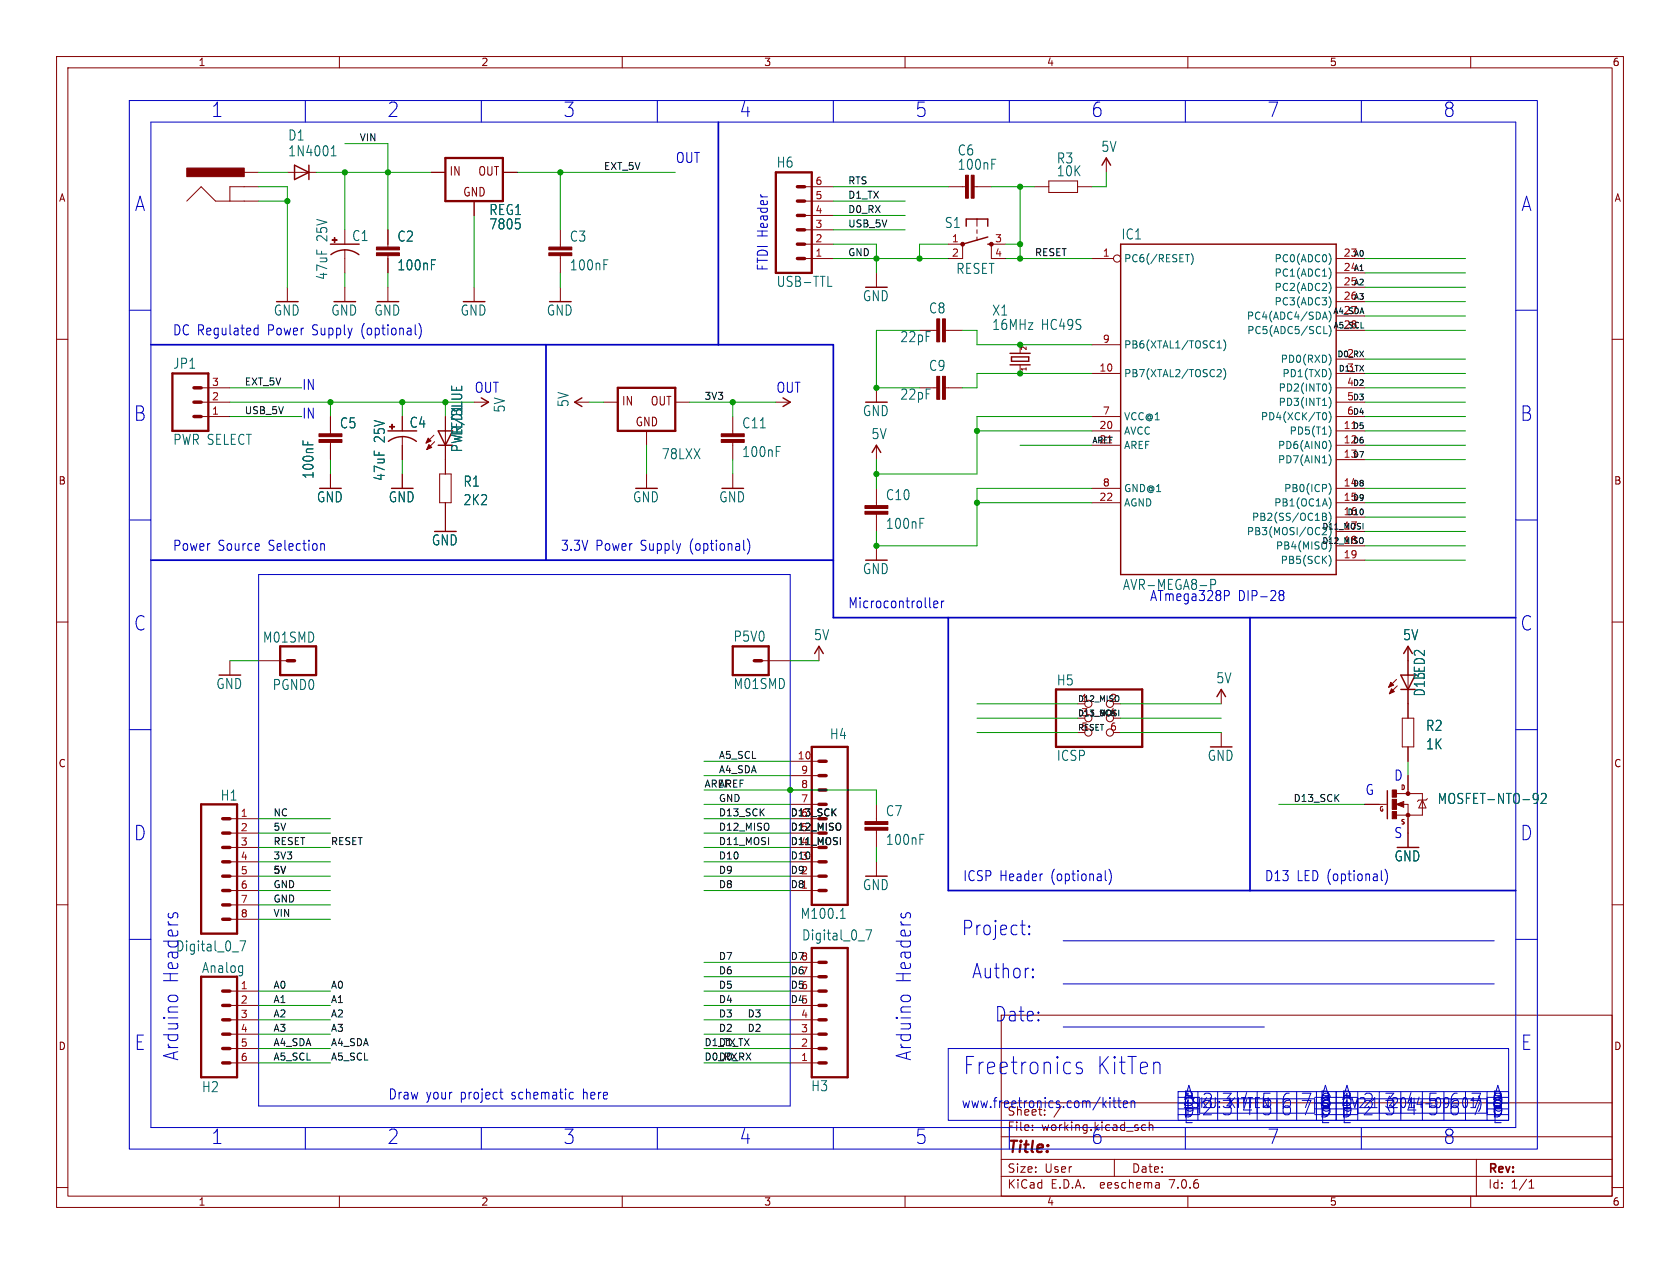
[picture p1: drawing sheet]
<svg xmlns="http://www.w3.org/2000/svg" width="297mm" height="224mm" viewBox="0 0 297 224" stroke-linecap="round" stroke-linejoin="round" font-family="sans-serif">
<g fill="none" stroke="#840000" stroke-width=".18">
<path d="M10 10h277v203.5h-277zM12 12h273v199.5h-273zM60 10v2M110 10v2M160 10v2M210 10v2M260 10v2M33 35.6l2.6-2.6 2.5 2.6h7.6M43.2 30.5h2.5M45.7 33h-5.1v2.6M50.8 30.5h5.1M76.2 30.5h2.5"/>
<path d="M83.8 35.6v2.5M88.9 30.5h2.5M142.2 38.1h5.1M142.2 35.6h5.1M142.2 33h5.1M167.6 33h3.1M172.2 33h3.1M172.7 38.7v1.3M182.9 33h2.5M185.4 32h5.1v2h-5.1zM190.5 33h2.5M195.6 27.9v2.6"/>
<path d="M10 60h2M50.8 50.8v2.5M61 40.6v2.6M61 44.2v4.1M61 50.8v2.5M68.6 40.6v3.1M68.6 45.2v3.1M68.6 50.8v2.5M83.8 50.8v2.5M99.1 40.6v3.1M99.1 45.2v3.1M99.1 50.8v2.5"/>
<path d="M142.2 45.7h5.1M142.2 43.2h5.1M142.2 40.6h5.1M154.9 48.3v2.5M162.6 58.4h3M167.1 58.4h3.1M167.6 43.2h2.6v2.5h-2.6M172.7 40.6v.7M172.7 41.9v.6M177.8 43.2h-2.5v2.5h2.5M193 45.7h3.8M236.2 58.4h5.1"/>
<path d="M236.2 45.7h5.1M236.2 48.3h5.1M236.2 50.8h5.1M236.2 53.3h5.1M236.2 55.9h5.1M285 60h2M35.6 68.6h5M35.6 73.7h5M35.6 71.1h5M58.4 73.7v3M58.4 78.2v3.1M71.1 73.7v2.5"/>
<path d="M71.1 77.2v4.1M76.7 77l-1.4 1.4M76.8 78.1l-1.4 1.4M78.7 73.7v10.1M83.8 71.1h2.6M101.6 71.1h2.5M106.7 71.1h2.5M114.3 76.2v2.5M119.4 71.1h2.5M129.5 73.7v3M129.5 78.2v3.1M137.2 71.1h2.5"/>
<path d="M154.9 68.6v2.5M154.9 78.7v2.6M162.6 68.6h3M167.1 68.6h3.1M180.3 66h.1M180.3 61h.1M180.3 61v1.5M180.3 64.5v1.5M193 73.7h5.1M193 66h5.1M193 76.2h5.1M193 78.7h5.1"/>
<path d="M193 61h5.1M236.2 68.6h5.1M236.2 73.7h5.1M236.2 71.1h5.1M236.2 66h5.1M236.2 76.2h5.1M236.2 78.7h5.1M236.2 63.5h5.1M58.4 83.8v2.6M71.1 83.8v2.6M77.7 83.8h2.1v5.1h-2.1zM78.7 88.9v5.1"/>
<path d="M114.3 83.8v2.6M129.5 83.8v2.6M154.9 86.4v3M154.9 90.9v3.1M154.9 96.5v2.6M193 86.4h5.1M193 88.9h5.1M236.2 81.3h5.1M236.2 86.4h5.1M236.2 88.9h5.1M236.2 91.4h5.1M236.2 94h5.1"/>
<path d="M236.2 96.5h5.1M236.2 99.1h5.1M10 110h2M40.6 116.8v2.6M45.7 116.8h5.1M134.6 116.8h5.1M144.8 114.3v2.5M248.9 114.3v12.7M285 110h2M139.7 134.6h5.1M139.7 139.7h5.1M139.7 137.2h5.1"/>
<path d="M196.8 124.5h1.3M196.8 127h1.3M196.8 129.5h1.3M215.9 121.9v2.6M215.9 129.5v2.6M246.9 120.1l-1.4 1.4M247 121.3l-1.4 1.4M247.9 127h2v5.1h-2zM248.9 132.1v2.5M248.9 137.2v3.1M10 160h2M40.6 144.8h5.1"/>
<path d="M40.6 147.3h5.1M40.6 149.9h5.1M40.6 152.4h5.1M40.6 154.9h5.1M40.6 157.5h5.1M139.7 144.8h5.1M139.7 147.3h5.1M139.7 149.9h5.1M139.7 152.4h5.1M139.7 154.9h5.1M139.7 157.5h5.1M139.7 142.2h5.1"/>
<path d="M154.9 142.2v3.1M154.9 146.8v3.1M154.9 152.4v2.5M241.3 142.2h3.8M246.9 142.2l1.3-.5v1zM246.9 140.3h4.6v3.8h-4.6M248 142.2h.9v7.7M251.5 141.5l.6 1.4h-1.3zM252.3 141.2l-.2 .3h-1.3l-.2 .2M285 160h2M40.6 175.3h5.1M40.6 177.8h5.1"/>
<path d="M40.6 160h5.1M40.6 162.6h5.1M139.7 175.3h5.1M139.7 177.8h5.1M139.7 172.7h5.1M139.7 170.2h5.1M177 179.5h108v32h-108zM40.6 180.3h5.1M40.6 182.9h5.1M40.6 185.4h5.1M40.6 188h5.1M139.7 180.3h5.1"/>
<path d="M139.7 182.9h5.1M139.7 185.4h5.1M139.7 188h5.1M177 195h108M182.5 199.8v.1M182.5 199v.1M184.7 197.1v.1M187.6 195.6l-1.3 2M202.5 199l-.4-.1-.3 .3v.4l.2 .2h.5M203.2 199l.2-.1 .3 .1 .1 .9M203.2 198.4v1.5M10 210h2"/>
<path d="M60 211.5v2M110 211.5v2M160 211.5v2M177 208h108M177 205h108M177 201h108M197 205v3M204.9 209.2l.1 .9M205 210l-.2 .1M205 209.5h-.2M210 211.5v2M260 211.5v2"/>
<path d="M261 205v6.5M270.3 210.1h.9M270.3 209l.4-.4v1.5M285 210h2"/>
<circle cx="197.5" cy="45.7" r=".63"/>
<circle cx="192.4" cy="124.5" r=".63"/>
<circle cx="192.4" cy="127" r=".63"/>
<circle cx="192.4" cy="129.5" r=".63"/>
<circle cx="196.2" cy="129.5" r=".63"/>
<circle cx="196.2" cy="127" r=".63"/>
<circle cx="196.2" cy="124.5" r=".63"/>
</g>
<path d="M78.7 27.9h10.2v7.7h-10.2zM137.2 30.5h6.3v17.8h-6.3zM30.5 66h6.3v10.2h-6.3zM109.2 68.6h10.2v7.6h-10.2zM49.5 114.3h6.4v5.1h-6.4zM129.5 114.3h6.4v5.1h-6.4zM143.5 132.1h6.4v27.9h-6.4zM186.7 121.9h15.2v10.2h-15.2zM35.6 142.2h6.3v22.9h-6.3zM35.6 172.7h6.3v17.8h-6.3zM143.5 167.6h6.4v22.9h-6.4z" fill="none" stroke="#840000" stroke-width=".41"/>
<g fill="none" stroke="#006464" stroke-width=".18">
<path d="M58.6 27.6h.8M58.6 26.3l.4-.5v1.8M91.8 39.5l.2 .2-.2 .7M175.3 28.2h.8M76.3 45.9h.7M106.8 45.9h.7M146.4 50.6h.7M209.6 45h.7M210.6 44.8a1.46 1.46 0 0 1 0 2M233.9 56.1h.6M234 59h.6M234.2 55.2l.4 1.3"/>
<path d="M234.9 57.5l.3 .4M235 44.9a1.49 1.49 0 0 1 0 1.8M235 47.4a1.49 1.49 0 0 1 0 1.9M235 50a1.49 1.49 0 0 1 0 1.8M235 52.5a1.49 1.49 0 0 1 0 1.8M235 55.1l.1 .2M235.3 56.1l-.4 .8M235.3 58.6l-.4 .9M53.6 77.9v.8M79.9 68.3v.7M81.6 68.3v.7M137.2 79h.8"/>
<path d="M215.2 61.5h.7M215.4 65.3l.4 .1 .1 .3-.8 .9h.8M215.4 60.5l.1-.2v1.2M216.3 65.2a1.46 1.46 0 0 1 0 1.9M216.3 60.1a1.46 1.46 0 0 1 0 1.9M234.1 73a.68 .68 0 0 1 .4 .6 .68 .68 0 0 1-.4 .6M234.9 70.2a1.46 1.46 0 0 1 0 2M234.9 72.8a1.46 1.46 0 0 1 0 1.9M235 75.4a1.49 1.49 0 0 1 0 1.8M235 67.8a1.47 1.47 0 0 1-.1 1.8M235 77.9a1.47 1.47 0 0 1-.1 1.9M235.1 62.9l.2 .6-.2 .8"/>
<path d="M235.2 65.7v.9M162.6 91.7h.8M233.8 90.7l.6 .2 .1 .2-.3 .3M233.8 91.4h.4M234.2 91.4l.3 .2v.3l-.7 .1M234.5 93.8l-.8 .8h.8M234.9 80.4a1.46 1.46 0 0 1 0 1.9M234.9 85.5a1.46 1.46 0 0 1 0 1.9M234.9 88a1.46 1.46 0 0 1 0 2M234.9 90.6a1.48 1.48 0 0 1 .2 1.7M235 98.2a1.47 1.47 0 0 1-.1 1.9M235.3 94.2l-.2 .6"/>
<path d="M235.3 96.7l-.3 .8M214.1 103.4h.5l.2-.2 .1-.4-.1-.3h-.7v1.7M162.6 147.5h.8M271.8 140.4v.1a1.72 1.72 0 0 1-.1 1.4M271.9 141.1l-.1 .2M272.5 140.5l.2-.2h.4l.2 .2v.3v.3l-.9 1h.9M42.4 166.4h1l-.6 1.8M148.6 162.4h.8M148.9 160.9l.1-.3v1.8M153.1 164.4h1l-.7 1.8"/>
</g>
<g fill="none" stroke="#840000" stroke-width=".25">
<path d="M52.1 29.2l2.5 1.3-2.5 1.2zM54.6 29.2v2.5M194.8 29.2l.8-1.3 .7 1.3M58.4 43.2h5.1M58.5 45a4.1 4.1 0 0 1 4.9 0M170.8 40v-1.3h3.8v1.3M174.6 41.9l-4.4 1.3M174.6 43.2h.7M198.1 43.2h38.1v58.4h-38.1zM68.6 76.2h5.1M68.7 78.1a4.1 4.1 0 0 1 4.9 0M77.5 78.7h2.5"/>
<path d="M77.5 76.2h2.5l-1.3 2.5zM85.1 70.4l1.3 .7-1.3 .8M102.9 70.4l-1.3 .7 1.3 .8M138.4 70.4l1.3 .7-1.3 .8M178.6 64.5h3.5M178.6 62.5h3.5M178.8 63.1h3.1v.8h-3.1zM154.2 80l.7-1.3 .8 1.3M144 115.6l.8-1.3 .7 1.3M247.6 119.4h2.6l-1.3 2.5zM248.2 115.6l.7-1.3 .8 1.3M215.1 123.2l.8-1.3 .8 1.3"/>
<path d="M245.3 139.8v5M247.6 121.9h2.6"/>
</g>
<g fill="#840000" stroke="#840000" stroke-width=".18">
<path d="M97 44.7h4.1v.5h-4.1z"/>
<path d="M97 43.7h4.1v.5h-4.1z"/>
<path d="M66.5 44.7h4.1v.5h-4.1z"/>
<path d="M66.5 43.7h4.1v.5h-4.1z"/>
<path d="M166.6 56.4h.5v4.1h-.5z"/>
<path d="M165.6 56.4h.5v4.1h-.5z"/>
<path d="M166.6 66.5h.5v4.1h-.5z"/>
<path d="M165.6 66.5h.5v4.1h-.5z"/>
<path d="M33 29.7h10.2v1.5h-10.2z"/>
<path d="M58.7 42.4h.9v.1h-.9z"/>
<path d="M59.1 42h.1v.9h-.1z"/>
<path d="M56.4 77.7h4.1v.5h-4.1z"/>
<path d="M56.4 76.7h4.1v.5h-4.1z"/>
<path d="M152.9 146.3h4.1v.5h-4.1z"/>
<path d="M152.9 145.3h4.1v.5h-4.1z"/>
<path d="M171.7 31h.5v4.1h-.5z"/>
<path d="M170.7 31h.5v4.1h-.5z"/>
<path d="M75.7 77.5l.5 .5-.9 .4z"/>
<path d="M75.8 78.6l.5 .5-.9 .4z"/>
<path d="M152.9 90.4h4.1v.5h-4.1z"/>
<path d="M152.9 89.4h4.1v.5h-4.1z"/>
<path d="M245.9 120.6l.5 .6-.9 .3z"/>
<path d="M246 121.8l.5 .5-.9 .4z"/>
<path d="M127.5 77.7h4.1v.5h-4.1z"/>
<path d="M127.5 76.7h4.1v.5h-4.1z"/>
<path d="M246.1 143.5h.8v1.3h-.8z"/>
<path d="M246.1 141.4h.8v1.7h-.8z"/>
<path d="M246.1 139.7h.8v1.3h-.8z"/>
<path d="M68.9 75.4h.9v.1h-.9z"/>
<path d="M69.2 75h.2v.9h-.2z"/>
<circle cx="170.2" cy="43.2" r=".33"/>
<circle cx="175.3" cy="43.2" r=".33"/>
<circle cx="248.9" cy="144.1" r=".33"/>
<circle cx="248.9" cy="140.3" r=".33"/>
</g>
<g fill="none" stroke="#840000" stroke-width=".61">
<path d="M141 38.1h1.2M141 35.6h1.2M141 33h1.2M141 45.7h1.2M141 43.2h1.2M141 40.6h1.2M34.3 73.7h1.3M34.3 71.1h1.3M34.3 68.6h1.3M50.8 116.8h1.3M133.3 116.8h1.3M144.8 139.7h1.2"/>
<path d="M144.8 137.2h1.2M144.8 134.6h1.2M39.4 144.8h1.2M39.4 147.3h1.2M39.4 149.9h1.2M39.4 152.4h1.2M39.4 154.9h1.2M39.4 157.5h1.2M144.8 152.4h1.2M144.8 154.9h1.2M144.8 157.5h1.2M144.8 142.2h1.2"/>
<path d="M39.4 175.3h1.2M39.4 177.8h1.2M39.4 160h1.2M39.4 162.6h1.2M144.8 175.3h1.2M144.8 177.8h1.2M144.8 172.7h1.2M144.8 170.2h1.2M39.4 180.3h1.2M39.4 182.9h1.2M39.4 185.4h1.2M39.4 188h1.2"/>
<path d="M144.8 180.3h1.2M144.8 182.9h1.2M144.8 185.4h1.2M144.8 188h1.2"/>
</g>
<path d="M248 142l-.9 .2 .9 .3v-.3h-.2" fill="none" stroke="#840000" stroke-width=".3"/>
<path d="M197.8 125.6v1M124.9 186.2a.63 .63 0 0 1 .7 .6 .63 .63 0 0 1-.7 .7zM126.6 186.3l-.1-.1a.66 .66 0 0 0-.5 .6 .66 .66 0 0 0 .5 .7l.1-.1" fill="none" stroke="#0f0f0f" stroke-width=".18"/>
<g fill="none" stroke="#0000c2" stroke-width=".18">
<path d="M22.9 17.8h248.9v185.4h-248.9zM54 17.8v3.8M85.1 17.8v3.8M116.2 17.8v3.8M147.3 17.8v3.8M178.4 17.8v3.8M209.5 17.8v3.8M240.7 17.8v3.8M26.7 21.6h241.3v177.8h-241.3zM22.9 54.9h3.8M45 59.1h.6M45 58.1h.6"/>
<path d="M45.6 57.4v1.8M74 57.2a2.31 2.31 0 0 1 0 2.7M268 54.9h3.8M22.9 91.9h3.8M56.8 96.2h.5l.1 1.1M131.5 97.2l.2 .1M132.1 95.3a2.31 2.31 0 0 1 0 2.7M268 91.9h3.8M45.7 101.6h94v94h-94zM164.4 107.4l.2 .1M165.1 106.9l.7-.2-.1-.3-.4-.1-.2 .2v.9h.6M166.4 106.3v1.2"/>
<path d="M166.9 106.3l-.3 .1-.2 .2M216.5 104.4h.5l.3 .4-.1 .5-.7 .1M226.1 104.8l.3-.4 .4 .1 .2 .3-.3 .4M226.1 104.8l.3 .4M226.4 105.2h.3M226.4 105.2l-.3 .3M226.7 105.2l.3 .3-.1 .5-.2 .2h-.3l-.3-.3M22.9 129h3.8M268 129h3.8M195.4 154v1.5l.2 .2M196 153.7a2.31 2.31 0 0 1 0 2.7M244.2 154v1.5l.2 .2"/>
<path d="M244.9 153.7a2.31 2.31 0 0 1 0 2.7M22.9 166.1h3.8M29.7 176.4l.5-.4h.7l.5 .4M29.9 161.5l-.2 .2M30.6 161.7a.44 .44 0 0 1 .4-.3 .44 .44 0 0 1 .4 .3M159.3 176.4l.5-.4h.7l.5 .4M159.4 161.5l-.1 .2M160.1 161.7a.44 .44 0 0 1 .4-.3 .44 .44 0 0 1 .5 .3M180.4 163.6h.8M181 165.3h.2M182 165.1l.1 .1-.1 .1M182 165.1l-.2 .1 .2 .1"/>
<path d="M182 163.7v.3M182 165.1v.2M182 163.7l.1 .1-.1 .2M182 163.7l-.2 .1 .2 .2M182.6 172.7l.1 .1-.1 .1M182.6 172.7l-.1 .1 .1 .1M182.6 171.3v.3M182.6 172.7v.2M182.6 171.3l.1 .2-.1 .1M182.6 171.3l-.1 .2 .1 .1M188 174h76.2M188 166.4h76.2"/>
<path d="M268 166.1h3.8M54 199.4v3.8M85.1 199.4v3.8M88.3 193.2h.6M88.5 194.1l.1 .2h.3M100.8 193.2h.6M100.8 194.3h.6M116.2 199.4v3.8M147.3 199.4v3.8M167.6 185.4h99.1v12.7h-99.1zM178.4 199.4v3.8M188 181.6h35.5"/>
<path d="M191.3 188l-.7-.2a.53 .53 0 0 0-.3 .5 .53 .53 0 0 0 .3 .6h.4a.53 .53 0 0 1 .4 .5 .53 .53 0 0 1-.4 .5h-.5l-.2-.2M196.2 194.1v.2M196.2 194.7v1.2M196.7 194.7h.6M196.9 194.1v1.5l.1 .2 .3 .1M197.6 194.7h.6M197.8 194.1v1.5l.1 .2 .3 .1M198.6 195.3l.7-.2-.1-.3-.4-.1-.2 .2 .1 .9h.5M200 194.9a.37 .37 0 0 1 .5-.1l.1 1.1M200 194.7v1.2M208.3 193h27.9v5.1h-27.9zM209.5 199.4v3.8"/>
<path d="M212.1 194.3h20.3M212.1 196.8h20.3M216.2 193.3h1.5l-.8 1M236.2 193h30.5v5.1h-30.5zM240 194.3h22.9M240 196.8h22.9M240.7 199.4v3.8M250.5 195.3h1"/>
</g>
<path d="M127 21.6v39.4M26.7 61h120.6v48.2h120.7M96.5 61v38.1M26.7 99.1h120.6M167.6 109.2v48.3h100.4M221 109.2v48.3" fill="none" stroke="#0000c2" stroke-width=".3"/>
<g fill="none" stroke="#009600" stroke-width=".18">
<path d="M45.7 30.5h5.1M45.7 35.6h5.1M45.7 33h5.1v17.8M55.9 30.5h20.3M61 25.4h7.6v15.2M61 30.5v10.1M83.8 38.1v12.7M91.4 30.5h28M99.1 30.5v10.1M147.3 35.6h12.7M147.3 33h20.3M147.3 38.1h12.7"/>
<path d="M175.3 33h7.6M180.3 33v12.7M195.6 30.5v2.5h-2.6M61 48.3v2.5M68.6 48.3v2.5M99.1 48.3v2.5M147.3 43.2h7.6v5.1M147.3 45.7h20.3M147.3 40.6h12.7M162.6 58.4h-7.7v10.2h7.7M167.6 43.2h-5v2.5M170.2 58.4h2.5v2.6h20.3"/>
<path d="M177.8 43.2h2.5M177.8 45.7h15.2M241.3 45.7h17.8M241.3 58.4h17.8M241.3 53.3h17.8M241.3 50.8h17.8M241.3 55.9h17.8M241.3 48.3h17.8M40.6 71.1h43.2M40.6 68.6h12.7M40.6 73.7h12.7M58.4 71.1v2.6"/>
<path d="M71.1 71.1v2.6M78.7 71.1v2.6M104.1 71.1h2.6M114.3 78.7v5.1M121.9 71.1h15.3M129.5 71.1v2.6M172.7 76.2h20.3M180.3 78.7h12.7M193 66h-20.3v2.6h-2.5M193 73.7h-20.3v10.1h-17.8M241.3 71.1h17.8M241.3 68.6h17.8"/>
<path d="M241.3 66h17.8M241.3 73.7h17.8M241.3 78.7h17.8M241.3 76.2h17.8M241.3 63.5h17.8M58.4 81.3v2.5M71.1 81.3v2.5M129.5 81.3v2.5M154.9 81.3v5.1M172.7 88.9h20.3M193 86.4h-20.3v10.1h-17.8v-2.5M241.3 96.5h17.8"/>
<path d="M241.3 99.1h17.8M241.3 91.4h17.8M241.3 86.4h17.8M241.3 88.9h17.8M241.3 94h17.8M241.3 81.3h17.8M40.6 116.8h5.1M139.7 116.8h5.1M124.5 139.7h30.4v2.5M124.5 134.6h15.2M124.5 137.2h15.2M172.7 129.5h17.8"/>
<path d="M172.7 124.5h17.8M172.7 127h17.8M198.1 129.5h17.8M198.1 124.5h17.8M198.1 127h17.8M248.9 134.6v2.6M45.7 144.8h12.7M45.7 149.9h12.7M45.7 154.9h12.7M45.7 152.4h12.7M45.7 157.5h12.7M45.7 147.3h12.7"/>
<path d="M124.5 144.8h15.2M124.5 149.9h15.2M124.5 154.9h15.2M124.5 152.4h15.2M124.5 157.5h15.2M124.5 142.2h15.2M124.5 147.3h15.2M154.9 149.9v2.5M226.1 142.2h15.2M45.7 177.8h12.7M45.7 162.6h12.7M45.7 175.3h12.7"/>
<path d="M45.7 160h12.7M124.5 172.7h15.2M124.5 177.8h15.2M124.5 175.3h15.2M124.5 170.2h15.2M45.7 180.3h12.7M45.7 185.4h12.7M45.7 182.9h12.7M45.7 188h12.7M124.5 180.3h15.2M124.5 185.4h15.2M124.5 182.9h15.2"/>
<path d="M124.5 188h15.2"/>
</g>
<g fill="#009600" stroke="#009600" stroke-width=".18">
<circle cx="61" cy="30.5" r=".46"/>
<circle cx="68.6" cy="30.5" r=".46"/>
<circle cx="99.1" cy="30.5" r=".46"/>
<circle cx="50.8" cy="35.6" r=".46"/>
<circle cx="162.6" cy="45.7" r=".46"/>
<circle cx="154.9" cy="45.7" r=".46"/>
<circle cx="154.9" cy="96.5" r=".46"/>
<circle cx="139.7" cy="139.7" r=".46"/>
<circle cx="172.7" cy="88.9" r=".46"/>
<circle cx="172.7" cy="76.2" r=".46"/>
<circle cx="71.1" cy="71.1" r=".46"/>
<circle cx="78.7" cy="71.1" r=".46"/>
<circle cx="129.5" cy="71.1" r=".46"/>
<circle cx="154.9" cy="83.8" r=".46"/>
<circle cx="58.4" cy="71.1" r=".46"/>
<circle cx="180.3" cy="61" r=".46"/>
<circle cx="154.9" cy="68.6" r=".46"/>
<circle cx="180.3" cy="66" r=".46"/>
<circle cx="180.3" cy="45.7" r=".46"/>
<circle cx="180.3" cy="43.2" r=".46"/>
<circle cx="180.3" cy="33" r=".46"/>
</g>
<g font-size="4.2" fill="#0000c2">
<text x="170.2" y="190.3">Freetronics</text>
<text x="193.7" y="190.3">KitTen</text>
</g>
<g font-size="3.5" fill="#0000c2">
<text x="37.3" y="20.9">1</text>
<text x="68.4" y="20.9">2</text>
<text x="99.6" y="20.9">3</text>
<text x="130.7" y="20.9">4</text>
<text x="161.8" y="20.9">5</text>
<text x="192.9" y="20.9">6</text>
<text x="224" y="20.9">7</text>
<text x="255.1" y="20.9">8</text>
<text x="23.8" y="37.6">A</text>
<text x="268.9" y="37.6">A</text>
<text x="23.6" y="74.7">B</text>
<text x="268.7" y="74.7">B</text>
<text x="23.6" y="111.7">C</text>
<text x="268.7" y="111.7">C</text>
<text x="23.6" y="148.8">D</text>
<text x="268.7" y="148.8">D</text>
<text x="169.9" y="165.6">Project:</text>
<text x="171.7" y="173.2">Author:</text>
<text x="31.7" y="174" transform="rotate(-90 31.7 174)">Headers</text>
<text x="161.3" y="174" transform="rotate(-90 161.3 174)">Headers</text>
<text x="23.7" y="185.9">E</text>
<text x="175.8" y="180.9">Date:</text>
<text x="268.8" y="185.9">E</text>
<text x="31.7" y="187.7" transform="rotate(-90 31.7 187.7)">Arduino</text>
<text x="161.3" y="187.7" transform="rotate(-90 161.3 187.7)">Arduino</text>
<text x="208.9" y="196.2">1</text>
<text x="209" y="197.8">D</text>
<text x="209" y="195.8">B</text>
<text x="209.2" y="194.8">A</text>
<text x="212.4" y="196.2">2</text>
<text x="215.9" y="197.5">3</text>
<text x="219.4" y="197.5">4</text>
<text x="219.4" y="196.2">4</text>
<text x="222.9" y="197.5">5</text>
<text x="222.9" y="196.2">5</text>
<text x="226.4" y="196.2">6</text>
<text x="226.4" y="197.5">6</text>
<text x="229.9" y="196.2">7</text>
<text x="233.2" y="195.8">B</text>
<text x="233.3" y="194.8">A</text>
<text x="233.4" y="197.5">8</text>
<text x="237" y="195.8">B</text>
<text x="237" y="197.8">D</text>
<text x="237" y="197.5">1</text>
<text x="237" y="196.2">1</text>
<text x="237.1" y="194.8">A</text>
<text x="240.8" y="197.5">2</text>
<text x="240.8" y="196.2">2</text>
<text x="244.7" y="197.5">3</text>
<text x="244.7" y="196.2">3</text>
<text x="248.5" y="197.5">4</text>
<text x="248.5" y="196.2">4</text>
<text x="252.3" y="196.2">5</text>
<text x="252.3" y="197.5">5</text>
<text x="256.1" y="197.5">6</text>
<text x="256.1" y="196.2">6</text>
<text x="259.9" y="197.5">7</text>
<text x="259.9" y="196.2">7</text>
<text x="263.7" y="195.8">B</text>
<text x="263.7" y="197.5">8</text>
<text x="263.7" y="196.2">8</text>
<text x="263.8" y="194.8">A</text>
<text x="37.3" y="202.5">1</text>
<text x="68.4" y="202.5">2</text>
<text x="99.6" y="202.5">3</text>
<text x="130.7" y="202.5">4</text>
<text x="161.8" y="202.5">5</text>
<text x="192.9" y="202.5">6</text>
<text x="209.2" y="198.9">E</text>
<text x="224" y="202.5">7</text>
<text x="255.1" y="202.5">8</text>
<text x="263.8" y="198.9">E</text>
</g>
<text font-size="2.8" fill="#840000" x="178" y="204.4">Title:</text>
<g font-size="2.5" fill="#006464">
<text x="50.9" y="25.1">D1</text>
<text x="50.9" y="27.9">1N4001</text>
<text x="137.2" y="29.9">H6</text>
<text x="169.2" y="27.7">C6</text>
<text x="186.7" y="29.1">R3</text>
<text x="194.6" y="27.1">5V</text>
<text x="169.2" y="30.2">100nF</text>
<text x="186.7" y="31.4">10K</text>
<text x="86.4" y="40.8">7805</text>
<text x="86.4" y="38.2">REG1</text>
<text x="166.9" y="40.5">S1</text>
<text x="58.1" y="42.8" transform="rotate(-90 58.1 42.8)">25V</text>
<text x="62.2" y="42.8">C1</text>
<text x="70.2" y="42.9">C2</text>
<text x="100.6" y="42.9">C3</text>
<text x="198.2" y="42.6">IC1</text>
<text x="58.1" y="49.6" transform="rotate(-90 58.1 49.6)">47uF</text>
<text x="70.2" y="48">100nF</text>
<text x="100.6" y="48">100nF</text>
<text x="137.2" y="50.9">USB-TTL</text>
<text x="152.5" y="53.5">GND</text>
<text x="169" y="48.7">RESET</text>
<text x="48.3" y="56">GND</text>
<text x="58.5" y="56">GND</text>
<text x="66.1" y="56">GND</text>
<text x="81.3" y="56">GND</text>
<text x="96.6" y="56">GND</text>
<text x="164.1" y="55.6">C8</text>
<text x="175.3" y="56">X1</text>
<text x="175.3" y="58.6">16MHz</text>
<text x="184" y="58.6">HC49S</text>
<text x="30.5" y="65.4">JP1</text>
<text x="159.1" y="60.7">22pF</text>
<text x="164.1" y="65.8">C9</text>
<text x="159.1" y="70.9">22pF</text>
<text x="60" y="76">C5</text>
<text x="72.3" y="75.9">C4</text>
<text x="81.9" y="77.2" transform="rotate(-90 81.9 77.2)">LED1</text>
<text x="89.5" y="73" transform="rotate(-90 89.5 73)">5V</text>
<text x="100.7" y="72.1" transform="rotate(-90 100.7 72.1)">5V</text>
<text x="131.1" y="76">C11</text>
<text x="152.5" y="73.8">GND</text>
<text x="154" y="77.9">5V</text>
<text x="30.5" y="78.9">PWR SELECT</text>
<text x="68.2" y="78.3" transform="rotate(-90 68.2 78.3)">25V</text>
<text x="81.9" y="80.1" transform="rotate(-90 81.9 80.1)">PWR/BLUE</text>
<text x="116.9" y="81.4">78LXX</text>
<text x="131.1" y="81">100nF</text>
<text x="55.6" y="84.8" transform="rotate(-90 55.6 84.8)">100nF</text>
<text x="55.9" y="89">GND</text>
<text x="68.2" y="85.2" transform="rotate(-90 68.2 85.2)">47uF</text>
<text x="68.6" y="89">GND</text>
<text x="81.8" y="86.3">R1</text>
<text x="81.8" y="89.6">2K2</text>
<text x="111.8" y="89">GND</text>
<text x="127.1" y="89">GND</text>
<text x="156.5" y="88.7">C10</text>
<text x="156.5" y="93.7">100nF</text>
<text x="76.3" y="96.7">GND</text>
<text x="152.5" y="101.7">GND</text>
<text x="46.4" y="113.9">M01SMD</text>
<text x="129.6" y="113.7">P5V0</text>
<text x="143.8" y="113.4">5V</text>
<text x="248" y="113.4">5V</text>
<text x="38.2" y="122.1">GND</text>
<text x="48.1" y="122.2">PGND0</text>
<text x="129.6" y="122.1">M01SMD</text>
<text x="186.7" y="121.4">H5</text>
<text x="214.9" y="121">5V</text>
<text x="252.1" y="123.3" transform="rotate(-90 252.1 123.3)">D13LED2</text>
<text x="146.6" y="131">H4</text>
<text x="252" y="129.5">R2</text>
<text x="186.7" y="134.8">ICSP</text>
<text x="213.4" y="134.8">GND</text>
<text x="252" y="132.7">1K</text>
<text x="38.9" y="141.8">H1</text>
<text x="254.1" y="142.4">MOSFET-NTO-92</text>
<text x="156.5" y="144.5">C7</text>
<text x="156.5" y="149.6">100nF</text>
<text x="246.4" y="152.5">GND</text>
<text x="152.5" y="157.6">GND</text>
<text x="141.4" y="162.7">M100.1</text>
<text x="141.7" y="166.5">Digital_0_7</text>
<text x="35.6" y="172.3">Analog</text>
<text x="35.6" y="193.4">H2</text>
<text x="143.3" y="193.2">H3</text>
</g>
<g font-size="2.5" fill="#0000c2">
<text x="119.4" y="29">OUT</text>
<text x="135.9" y="48" transform="rotate(-90 135.9 48)">FTDI Header</text>
<text x="30.5" y="59.4">DC Regulated</text>
<text x="47.3" y="59.4">Power</text>
<text x="55.3" y="59.4">Supply</text>
<text x="64.1" y="59.4">(optional)</text>
<text x="53.3" y="69.1">IN</text>
<text x="83.8" y="69.6">OUT</text>
<text x="137.2" y="69.6">OUT</text>
<text x="53.3" y="74.2">IN</text>
<text x="30.5" y="97.5">Power</text>
<text x="38.5" y="97.5">Source</text>
<text x="47.5" y="97.5">Selection</text>
<text x="99.1" y="97.5">3.3V</text>
<text x="105.3" y="97.5">Power</text>
<text x="113.3" y="97.5">Supply</text>
<text x="122.1" y="97.5">(optional)</text>
<text x="149.9" y="107.7">Microcontroller</text>
<text x="198.4" y="104.5">AVR-MEGA8-P</text>
<text x="203.2" y="106.4">ATmega328P</text>
<text x="218.8" y="106.4">DIP-28</text>
<text x="241.3" y="140.7">G</text>
<text x="246.4" y="138.2">D</text>
<text x="246.4" y="148.3">S</text>
<text x="170.2" y="156">ICSP Header</text>
<text x="185.8" y="156">(optional)</text>
<text x="223.5" y="156">D13</text>
<text x="229.2" y="156">LED (optional)</text>
<text x="31" y="168.5">Digital_0_7</text>
<text x="68.6" y="194.6">Draw</text>
<text x="75.3" y="194.6">your</text>
<text x="81.4" y="194.6">project</text>
<text x="90.6" y="194.6">schematic</text>
<text x="103.3" y="194.6">here</text>
<text x="169.9" y="196.1">www.freetronics.com/kitten</text>
</g>
<g font-size="2.1" fill="#840000">
<text x="79.4" y="31.3">IN</text>
<text x="81.8" y="35">GND</text>
<text x="84.5" y="31.3">OUT</text>
<text x="109.9" y="71.9">IN</text>
<text x="114.9" y="71.9">OUT</text>
<text x="112.3" y="75.6">GND</text>
<text x="178" y="200.2">File:</text>
<text x="184.1" y="200.2">working.kicad_sch</text>
<text x="178" y="207.6">Size:</text>
<text x="184.7" y="207.6">User</text>
<text x="200" y="207.6">Date:</text>
<text x="263" y="207.8">Rev:</text>
<text x="178" y="210.4">KiCad</text>
<text x="185.7" y="210.4">E.D.A.</text>
<text x="194.6" y="210.4">eeschema</text>
<text x="207" y="210.4">7.0.6</text>
<text x="263" y="210.4">Id:</text>
<text x="267.1" y="210.4">1/1</text>
</g>
<g font-size="2.1" fill="#0000c2">
<text x="178" y="197.5">Sheet:</text>
<text x="186.2" y="197.5">/</text>
</g>
<g font-size="1.8" fill="#840000">
<text x="35" y="11.9">1</text>
<text x="85" y="11.9">2</text>
<text x="135" y="11.9">3</text>
<text x="185" y="11.9">4</text>
<text x="235" y="11.9">5</text>
<text x="285" y="11.9">6</text>
<text x="10.3" y="35.9">A</text>
<text x="285.3" y="35.9">A</text>
<text x="10.3" y="85.9">B</text>
<text x="285.3" y="85.9">B</text>
<text x="10.3" y="135.9">C</text>
<text x="285.3" y="135.9">C</text>
<text x="10.3" y="185.9">D</text>
<text x="285.3" y="185.9">D</text>
<text x="35" y="213.4">1</text>
<text x="85" y="213.4">2</text>
<text x="135" y="213.4">3</text>
<text x="185" y="213.4">4</text>
<text x="235" y="213.4">5</text>
<text x="285" y="213.4">6</text>
</g>
<g font-size="1.8" fill="#a90000">
<text x="144.1" y="35.3">5</text>
<text x="144.1" y="32.8">6</text>
<text x="144.1" y="40.4">3</text>
<text x="144.1" y="37.8">4</text>
<text x="144.1" y="45.5">1</text>
<text x="144.1" y="42.9">2</text>
<text x="168.2" y="42.9">1</text>
<text x="168.2" y="45.5">2</text>
<text x="175.8" y="42.9">3</text>
<text x="175.8" y="45.5">4</text>
<text x="194.9" y="45.5">1</text>
<text x="237.4" y="45.5">23</text>
<text x="237.4" y="48">24</text>
<text x="237.4" y="50.5">25</text>
<text x="237.4" y="53.1">26</text>
<text x="194.3" y="65.8">10</text>
<text x="194.9" y="60.7">9</text>
<text x="37.4" y="70.9">2</text>
<text x="37.4" y="68.3">3</text>
<text x="37.4" y="73.4">1</text>
<text x="194.3" y="75.9">20</text>
<text x="194.9" y="73.4">7</text>
<text x="237.4" y="75.9">11</text>
<text x="237.4" y="78.5">12</text>
<text x="237.4" y="81">13</text>
<text x="194.3" y="88.6">22</text>
<text x="194.9" y="86.1">8</text>
<text x="237.4" y="86.1">14</text>
<text x="237.4" y="88.6">15</text>
<text x="237.4" y="98.8">19</text>
<text x="196.1" y="129.3">6</text>
<text x="140.9" y="134.4">10</text>
<text x="141.5" y="136.9">9</text>
<text x="141.5" y="142">7</text>
<text x="141.5" y="139.4">8</text>
<text x="42.5" y="144.5">1</text>
<text x="42.5" y="147.1">2</text>
<text x="42.5" y="149.6">3</text>
<text x="42.5" y="152.1">4</text>
<text x="42.5" y="154.7">5</text>
<text x="42.5" y="157.2">6</text>
<text x="42.5" y="159.8">7</text>
<text x="42.5" y="162.3">8</text>
<text x="42.5" y="175">1</text>
<text x="42.5" y="177.5">2</text>
<text x="42.5" y="180.1">3</text>
<text x="42.5" y="182.6">4</text>
<text x="42.5" y="185.2">5</text>
<text x="141.5" y="185.2">2</text>
<text x="141.5" y="182.6">3</text>
<text x="141.5" y="180.1">4</text>
<text x="42.5" y="187.7">6</text>
<text x="141.5" y="187.7">1</text>
</g>
<g font-size="1.8" fill="#006464">
<text x="198.6" y="46.6">PC6(/RESET)</text>
<text x="225.2" y="46.6">PC0(ADC0)</text>
<text x="225.2" y="49.1">PC1(ADC1)</text>
<text x="225.2" y="51.7">PC2(ADC2)</text>
<text x="220.3" y="56.7">PC4(ADC4/SDA)</text>
<text x="220.4" y="59.3">PC5(ADC5/SCL)</text>
<text x="225.2" y="54.2">PC3(ADC3)</text>
<text x="198.6" y="61.8">PB6(XTAL1/TOSC1)</text>
<text x="226.3" y="64.4">PD0(RXD)</text>
<text x="198.6" y="66.9">PB7(XTAL2/TOSC2)</text>
<text x="226" y="69.4">PD2(INT0)</text>
<text x="226" y="72">PD3(INT1)</text>
<text x="226.6" y="66.9">PD1(TXD)</text>
<text x="198.6" y="77.1">AVCC</text>
<text x="198.6" y="74.5">VCC@1</text>
<text x="222.8" y="74.5">PD4(XCK/T0)</text>
<text x="227.9" y="77.1">PD5(T1)</text>
<text x="198.6" y="79.6">AREF</text>
<text x="225.8" y="79.6">PD6(AIN0)</text>
<text x="225.8" y="82.1">PD7(AIN1)</text>
<text x="198.6" y="89.8">AGND</text>
<text x="198.6" y="87.2">GND@1</text>
<text x="225.2" y="89.8">PB1(OC1A)</text>
<text x="226.9" y="87.2">PB0(ICP)</text>
<text x="220.3" y="94.8">PB3(MOSI/OC2)</text>
<text x="221.2" y="92.3">PB2(SS/OC1B)</text>
<text x="225.5" y="97.4">PB4(MISO)</text>
<text x="226.3" y="99.9">PB5(SCK)</text>
</g>
<g font-size="1.8" fill="#0f0f0f">
<text x="237.4" y="55.6">27</text>
<text x="237.4" y="58.2">28</text>
<text x="238.1" y="63.2">2</text>
<text x="238.1" y="65.8">3</text>
<text x="238.1" y="68.3">4</text>
<text x="238.1" y="70.9">5</text>
<text x="238.1" y="73.4">6</text>
<text x="194.3" y="78.5">21</text>
<text x="237.4" y="91.2">16</text>
<text x="237.4" y="93.7">17</text>
<text x="237.4" y="96.3">18</text>
<text x="191.1" y="124.2">1</text>
<text x="196.1" y="124.2">2</text>
<text x="191.1" y="126.7">3</text>
<text x="191.1" y="129.3">5</text>
<text x="196.1" y="126.7">4</text>
<text x="141.5" y="149.6">4</text>
<text x="141.5" y="147.1">5</text>
<text x="141.5" y="144.5">6</text>
<text x="141.5" y="152.1">3</text>
</g>
<g font-size="1.7" fill="#0f0f0f">
<text x="63.5" y="25.1">VIN</text>
<text x="106.7" y="30.1">EXT_5V</text>
<text x="149.9" y="32.7">RTS</text>
<text x="149.9" y="35.2">D1_TX</text>
<text x="149.9" y="40.3">USB_5V</text>
<text x="149.9" y="37.8">D0_RX</text>
<text x="149.9" y="45.4">GND</text>
<text x="182.9" y="45.4">RESET</text>
<text x="43.2" y="68.2">EXT_5V</text>
<text x="124.5" y="70.8">3V3</text>
<text x="43.2" y="73.3">USB_5V</text>
<text x="127" y="134.3">A5_SCL</text>
<text x="127" y="136.8">A4_SDA</text>
<text x="124.5" y="139.4">AREF</text>
<text x="127" y="139.4">AREF</text>
<text x="127" y="141.9">GND</text>
<text x="228.6" y="141.9">D13_SCK</text>
<text x="48.3" y="147">5V</text>
<text x="48.3" y="149.5">RESET</text>
<text x="48.3" y="144.4">NC</text>
<text x="58.4" y="149.5">RESET</text>
<text x="127" y="149.5">D11_MOSI</text>
<text x="127" y="147">D12_MISO</text>
<text x="127" y="144.4">D13_SCK</text>
<text x="139.7" y="144.4">D13_SCK</text>
<text x="139.7" y="149.5">D11_MOSI</text>
<text x="139.7" y="147">D12_MISO</text>
<text x="48.3" y="154.6">5V</text>
<text x="48.3" y="152.1">3V3</text>
<text x="127" y="154.6">D9</text>
<text x="127" y="152.1">D10</text>
<text x="139.7" y="152.1">D10</text>
<text x="139.7" y="154.6">D92</text>
<text x="48.3" y="159.7">GND</text>
<text x="48.3" y="157.1">GND</text>
<text x="127" y="157.1">D8</text>
<text x="139.7" y="157.1">D81</text>
<text x="48.3" y="162.2">VIN</text>
<text x="127" y="172.4">D6</text>
<text x="127" y="169.8">D7</text>
<text x="139.7" y="169.8">D78</text>
<text x="139.7" y="172.4">D67</text>
<text x="48.3" y="177.5">A1</text>
<text x="48.3" y="174.9">A0</text>
<text x="48.3" y="180">A2</text>
<text x="58.4" y="177.5">A1</text>
<text x="58.4" y="180">A2</text>
<text x="58.4" y="174.9">A0</text>
<text x="127" y="174.9">D5</text>
<text x="127" y="177.5">D4</text>
<text x="127" y="180">D3</text>
<text x="132.1" y="180">D3</text>
<text x="139.7" y="177.5">D45</text>
<text x="139.7" y="174.9">D56</text>
<text x="48.3" y="185.1">A4_SDA</text>
<text x="48.3" y="182.5">A3</text>
<text x="58.4" y="182.5">A3</text>
<text x="58.4" y="185.1">A4_SDA</text>
<text x="124.5" y="185.1">D1_TX</text>
<text x="127" y="182.5">D2</text>
<text x="127" y="185.1">D1_TX</text>
<text x="132.1" y="182.5">D2</text>
<text x="48.3" y="187.6">A5_SCL</text>
<text x="58.4" y="187.6">A5_SCL</text>
<text x="127" y="187.6">D0_RX</text>
</g>
<g font-size="1.4" fill="#0f0f0f">
<text x="239.2" y="48">A1</text>
<text x="239.2" y="45.4">A0</text>
<text x="239.2" y="53.1">A3</text>
<text x="239.2" y="50.5">A2</text>
<text x="235.6" y="55.6">A4_SDA</text>
<text x="235.6" y="58.1">A5_SCL</text>
<text x="236.3" y="63.2">D0_RX</text>
<text x="236.5" y="65.8">D1_TX</text>
<text x="239.1" y="68.3">D2</text>
<text x="239.1" y="70.8">D3</text>
<text x="239.1" y="75.9">D5</text>
<text x="239.1" y="73.4">D4</text>
<text x="193" y="78.5">AREF</text>
<text x="239.1" y="81">D7</text>
<text x="239.1" y="78.5">D6</text>
<text x="239.1" y="86.1">D8</text>
<text x="239.1" y="88.6">D9</text>
<text x="233.6" y="93.7">D11_MOSI</text>
<text x="238.1" y="91.2">D10</text>
<text x="233.6" y="96.2">D12_MISO</text>
<text x="190.5" y="124.2">D12_MISO</text>
<text x="190.5" y="126.7">D13_SCK</text>
<text x="190.5" y="129.3">RESET</text>
</g>
<g font-size="1.2" fill="#840000">
<text x="181.7" y="65.7" transform="rotate(-90 181.7 65.7)">1</text>
<text x="181.7" y="62.1" transform="rotate(-90 181.7 62.1)">2</text>
</g>
<g font-size="1.1" fill="#840000">
<text x="243.7" y="143.7">G</text>
<text x="247.6" y="139.9">D</text>
<text x="247.6" y="146">S</text>
</g>
</svg>
